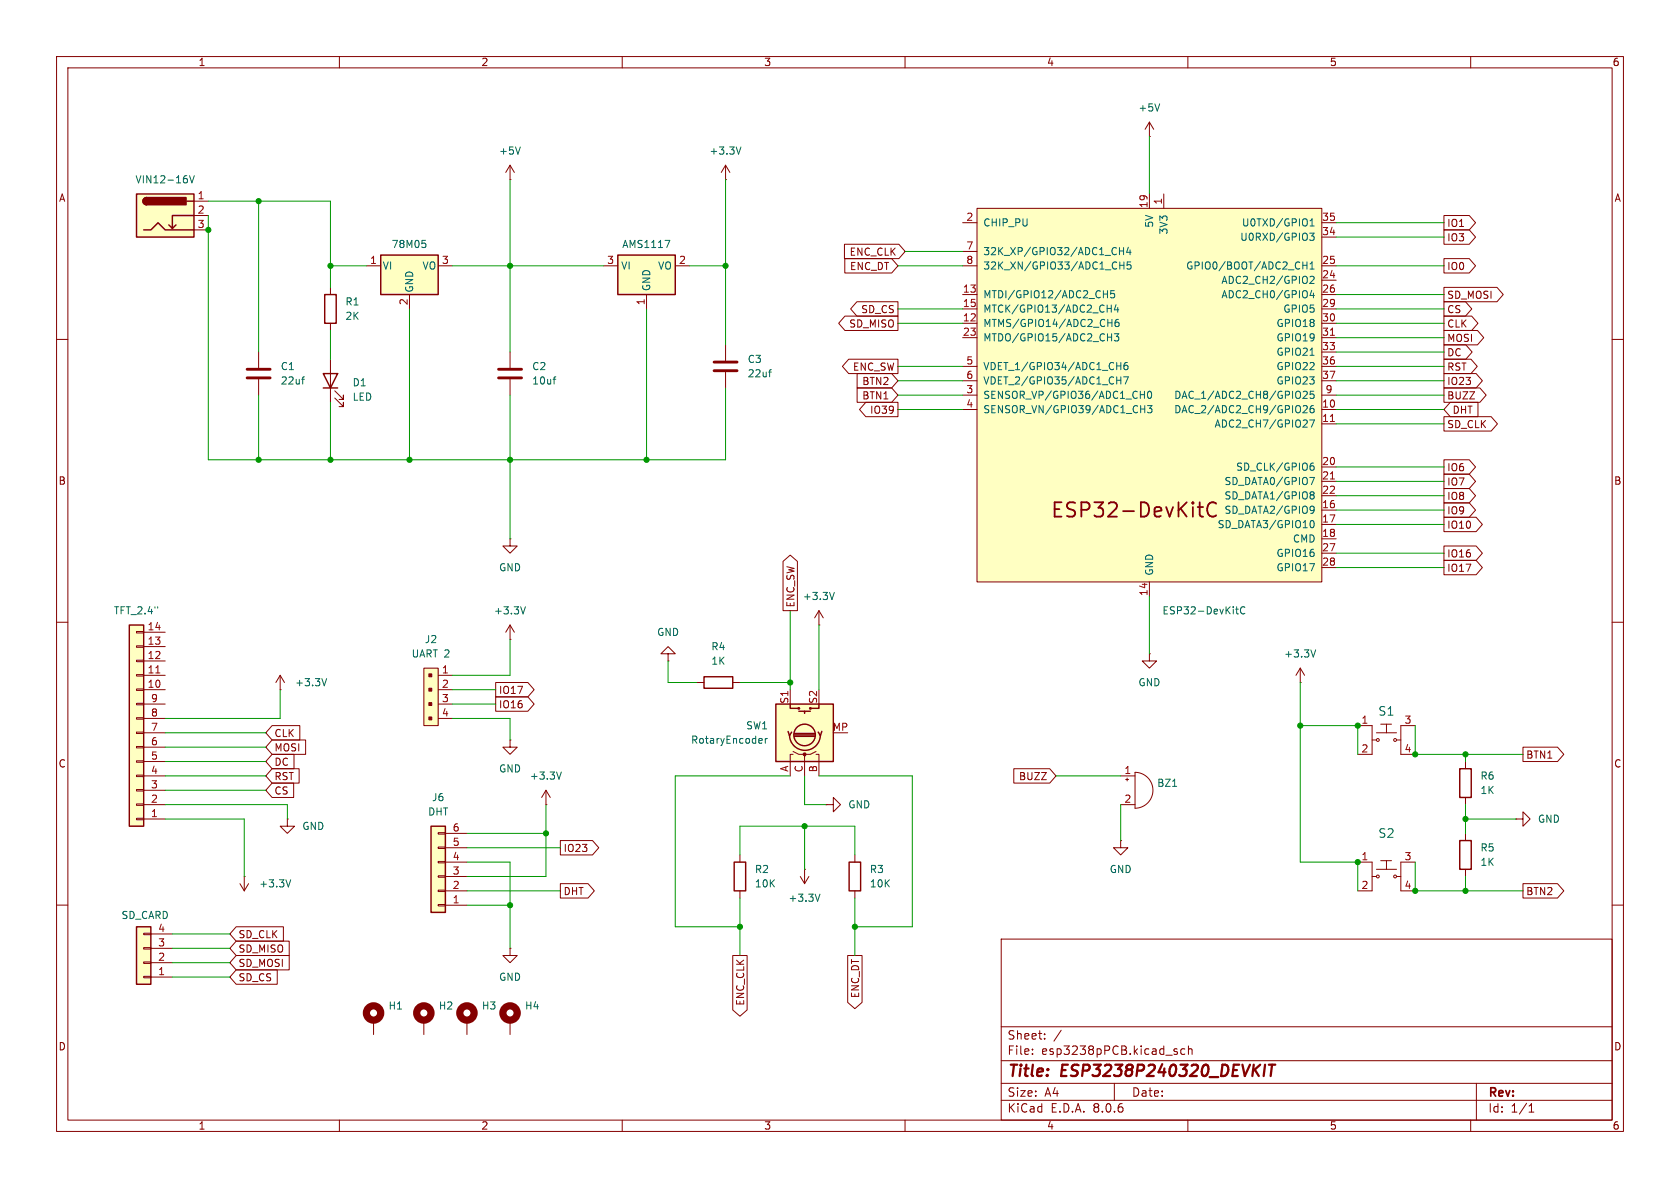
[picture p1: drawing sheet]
<svg xmlns="http://www.w3.org/2000/svg" width="297mm" height="210mm" viewBox="0 0 297 210" stroke-linecap="round" stroke-linejoin="round" font-family="sans-serif">
<g fill="none" stroke="#840000" stroke-width=".18">
<path d="M10 10h277v190h-277zM12 12h273v186h-273zM60 10v2M110 10v2M160 10v2M210 10v2M260 10v2M10 60h2M285 60h2M10 110h2M118.1 115.6h1.3l-1.3-1.3-1.3 1.3h1.3v1.2M118.1 116.8h.1"/>
<path d="M285 110h2M123.2 120.7h1.3M129.5 120.7h1.3M10 160h2M285 160h2M177 166h108v32h-108zM60 198v2M110 198v2M160 198v2M177 194.5h108M177 191.5h108M177 187.5h108"/>
<path d="M177 181.5h108M182.5 186.3v.1M182.5 185.5v.1M184.7 183.6v.1M184.7 182.8v.1M187.6 182.1l-1.3 2M197 191.5v3M208 185.9l.2 .2-.2 .3M208 185.4l.1 .1M209.5 185.5l-.5-.1-.3 .3v.4l.2 .2h.6M210 198v2M210.1 185.5l.2-.1 .4 .1v.9"/>
<path d="M210.1 184.9v1.5M260 198v2M261 191.5v6.5M270.3 196.6h.9M270.3 195.5l.4-.4v1.5"/>
</g>
<path d="M224.3 188.2h1.2M224.9 188.2l-.3 2" fill="none" stroke="#840000" stroke-width=".4"/>
<path d="M124.5 119.6h5v2.1h-5z" fill="none" stroke="#840000" stroke-width=".25"/>
<path d="M22.9 110.5h2.5v35.6h-2.5z" fill="#ffffc2"/>
<g fill="none" stroke="#840000" stroke-width=".18">
<path d="M90.2 95.3v1.2h1.2l-1.2 1.3-1.3-1.3h1.3M90.2 95.3h.1M24.1 111.6h1.3v.3h-1.3zM24.1 114.2h1.3v.2h-1.3zM24.1 116.7h1.3v.3h-1.3zM24.1 119.3h1.3v.2h-1.3zM25.4 119.4h3.8M25.4 116.8h3.8M25.4 114.3h3.8M25.4 111.8h3.8M90.2 113h.1M90.2 110.5l-.8 1.3"/>
<path d="M90.2 110.5v2.5M90.2 110.5l.7 1.3M24.1 121.8h1.3v.2h-1.3zM24.1 124.3h1.3v.3h-1.3zM24.1 126.9h1.3v.2h-1.3zM24.1 129.4h1.3v.3h-1.3zM24.1 132h1.3v.2h-1.3zM24.1 134.5h1.3v.2h-1.3zM24.1 137h1.3v.3h-1.3zM24.1 139.6h1.3v.2h-1.3zM25.4 121.9h3.8M25.4 139.7h3.8"/>
<path d="M25.4 137.2h3.8M25.4 134.6h3.8M25.4 132.1h3.8M25.4 129.5h3.8M25.4 127h3.8M25.4 124.5h3.8M90.2 130.8v1.3h1.2l-1.2 1.3-1.3-1.3h1.3M90.2 130.8h.1M240 128.3h2.6v5.1h-2.6M242.6 130.8h.7M243.3 129.5h3.6M244.1 128h1.9"/>
<path d="M245.1 128v1.5M246.9 130.8h.7M250.2 128.3h-2.6v5.1h2.6M259.1 134.6v1.3M24.1 142.1h1.3v.3h-1.3zM24.1 144.7h1.3v.2h-1.3zM25.4 144.8h3.8M25.4 142.2h3.8M146 142.2h1.3v-1.2l1.3 1.2-1.3 1.3v-1.3M146 142.2h.1M151.1 151.1v1.3M151.1 157.5v1.3"/>
<path d="M259.1 141v1.2M259.1 147.3v1.3M259.1 153.7v1.2M268 144.8h1.2v-1.3l1.3 1.3-1.3 1.3v-1.3M268 144.8h.1"/>
<circle cx="243.6" cy="130.8" r=".25"/>
<circle cx="246.6" cy="130.8" r=".25"/>
</g>
<path d="M22.9 110.5h2.5v35.6h-2.5zM258.1 135.9h2v5.1h-2zM150.1 152.4h2v5.1h-2zM258.1 148.6h2v5.1h-2z" fill="none" stroke="#840000" stroke-width=".25"/>
<path d="M27.5 119h.8" fill="none" stroke="#a90000" stroke-width=".18"/>
<path d="M27.9 107.3v.2M92.9 107.3l-.4 1.2" fill="none" stroke="#006464" stroke-width=".18"/>
<path d="M137.2 124.5h10.1v10.1h-10.1z" fill="#ffffc2"/>
<g fill="none" stroke="#840000" stroke-width=".25">
<path d="M137.2 124.5h10.1v10.1h-10.1zM139.3 129.3l.3 .7 .4-.6M139.6 129.9a2.73 2.73 0 0 0 2.7 2.7 2.73 2.73 0 0 0 2.7-2.7M139.7 124.5v.7h1.5M140.5 130.2h3.5M140.5 129.9h3.5M140.5 129.7h3.5M141.2 125.7h2.1M142.2 125.7v.4M144.8 124.5v.7h-1.5M145.3 129.3l-.3 .7-.3-.6"/>
<circle cx="141.2" cy="125.2" r=".13"/>
<circle cx="142.2" cy="129.9" r="1.9"/>
<circle cx="143.3" cy="125.2" r=".13"/>
</g>
<circle cx="142.2" cy="133.3" r=".25" fill="#840000" stroke="#840000" stroke-width=".18"/>
<path d="M139.7 121.9v2.6M140.2 133.4h-.5v3.8M140.2 132.8l1 .6h1v.5M144.3 133.4h.5v3.8M144.3 132.8l-1 .6h-1.1v3.8" fill="none" stroke="#840000" stroke-width=".18"/>
<path d="M134.3 130.5l.4 .1 .1 .2-.7 .2M134.7 131.3l-.4 .1M135.3 130.5v.9M135.7 130.5l-.4 .3" fill="none" stroke="#006464" stroke-width=".18"/>
<path d="M74.9 118.1h2.6v10.2h-2.6z" fill="#ffffc2"/>
<path d="M90.2 62.2v2.8M90.2 67.1v2.8M74.9 118.1h2.6v10.2h-2.6zM77.5 119.4h2.5M77.5 121.9h2.5M77.5 124.5h2.5M77.5 127h2.5" fill="none" stroke="#840000" stroke-width=".18"/>
<g fill="#840000" stroke="#840000" stroke-width=".18">
<path d="M75.8 119.1h.5v.5h-.5z"/>
<path d="M75.8 121.7h.5v.5h-.5z"/>
<path d="M75.8 124.2h.5v.5h-.5z"/>
<path d="M75.8 126.7h.5v.6h-.5z"/>
</g>
<path d="M88.1 66.8h4.1M88.1 65.3h4.1" fill="none" stroke="#840000" stroke-width=".51"/>
<path d="M97.8 67h.5M98.3 66.6l-.3 .1" fill="none" stroke="#006464" stroke-width=".18"/>
<path d="M24.1 34.3h10.2v7.6h-10.2z" fill="#ffffc2"/>
<path d="M24.1 34.3h10.2v7.6h-10.2zM25.9 34.9a.64 .64 0 0 0-.6 .7 .64 .64 0 0 0 .6 .6M31.1 39.8l-.6 .6M33 35.6h1.3M34.3 38.1h-3.8v2.3l-.7-.6M25.4 40.6h1.3l1.2-1.2 1.3 1.2h5.1M57.4 52.1h2v5.1h-2zM57.1 66h2.6l-1.3 2.6zM57.1 68.6h2.6" fill="none" stroke="#840000" stroke-width=".25"/>
<g fill="#840000" stroke="#840000" stroke-width=".25">
<path d="M25.5 35.1l.4-.2v1.3a.63 .63 0 0 1-.6-.4 .63 .63 0 0 1 .2-.7z"/>
<path d="M25.9 34.9h7v1.3h-7z"/>
</g>
<g fill="none" stroke="#840000" stroke-width=".18">
<path d="M34.3 35.6h2.5M34.3 38.1h2.5M34.3 40.6h2.5M58.4 50.8v1.3M58.4 57.2v1.2M45.7 62.2v2.8M45.7 67.1v2.8M58.4 63.5v7.6M59.2 70.4l1.5 1.5v-.8v.8h-.8M59.2 69.1l1.5 1.5v-.7v.7h-.8M128.3 61v2.8M128.3 65.8v2.8"/>
<path d="M240 152.4h2.6v5.1h-2.6M242.6 154.9h.7M243.3 153.7h3.6M244.1 152.1h1.9M245.1 152.1v1.6M246.9 154.9h.7M250.2 152.4h-2.6v5.1h2.6"/>
<circle cx="243.6" cy="154.9" r=".25"/>
<circle cx="246.6" cy="154.9" r=".25"/>
</g>
<path d="M33.1 31.7v.5M33.5 31.1l.4 1.2 .5-1.2M53.3 67h.5M53.8 66.6l-.2 .1M135.9 65.8h.5M136.4 65.3l-.3 .1" fill="none" stroke="#006464" stroke-width=".18"/>
<path d="M43.7 66.8h4.1M43.7 65.3h4.1M126.2 65.5h4.1M126.2 64h4.1" fill="none" stroke="#840000" stroke-width=".51"/>
<path d="M67.3 45.1h10.2v7h-10.2z" fill="#ffffc2"/>
<path d="M67.3 45.1h10.2v7h-10.2z" fill="none" stroke="#840000" stroke-width=".25"/>
<path d="M64.8 47h2.5M72.4 52.1v2.5M77.5 47h2.5" fill="none" stroke="#840000" stroke-width=".18"/>
<path d="M74.6 42.5h.6M75.1 43l.2 .2v.3l-.2 .3" fill="none" stroke="#006464" stroke-width=".18"/>
<path d="M172.7 36.8h61v66.1h-61z" fill="#ffffc2"/>
<g fill="none" stroke="#840000" stroke-width=".18">
<path d="M170.2 39.4h2.5M172.7 36.8h61v66.1h-61zM203.2 24.1h.1M203.2 21.6v2.5M203.2 34.3v2.5M203.2 21.6l-.8 1.3M203.2 21.6l.8 1.3M205.7 34.3v2.5M233.7 39.4h2.5M170.2 57.2h2.5M170.2 52.1h2.5M170.2 54.6h2.5"/>
<path d="M170.2 59.7h2.5M170.2 47h2.5M170.2 44.5h2.5M233.7 57.2h2.5M233.7 52.1h2.5M233.7 54.6h2.5M233.7 59.7h2.5M233.7 49.5h2.5M233.7 47h2.5M233.7 41.9h2.5M170.2 72.4h2.5M170.2 69.9h2.5"/>
<path d="M170.2 64.8h2.5M170.2 67.3h2.5M233.7 72.4h2.5M233.7 74.9h2.5M233.7 69.9h2.5M233.7 62.2h2.5M233.7 64.8h2.5M233.7 67.3h2.5M233.7 90.2h2.5M233.7 92.7h2.5M233.7 95.3h2.5M233.7 82.6h2.5"/>
<path d="M233.7 85.1h2.5M233.7 87.6h2.5M233.7 97.8h2.5M49.5 119.4l-.7 1.3M49.5 119.4v2.5M49.5 119.4l.8 1.3M144.8 110.5h.1M144.8 108l-.8 1.2M144.8 108v2.5M144.8 108l.7 1.2M203.2 115.6v1.2h1.3l-1.3 1.3-1.3-1.3h1.3M203.2 115.6h.1"/>
<path d="M203.2 102.9v2.5M229.9 118.1l-.8 1.3M229.9 118.1v2.6M229.9 118.1l.7 1.3M233.7 100.3h2.5M49.5 121.9h.1M96.5 139.7l-.7 1.3M96.5 139.7v2.5M96.5 139.7l.8 1.3M198.1 137.2h2.6M199 137.8h.5M199.3 137.5v.5"/>
<path d="M200.7 136.5a3.2 3.2 0 0 1 3.1 3.2 3.2 3.2 0 0 1-3.1 3.2zM229.9 120.7h.1M42.4 156.2l.8 1.3M43.2 154.9h.1M43.2 154.9v2.6M43.9 156.2l-.7 1.3M96.5 142.2h.1M198.1 148.6v1.3h1.3l-1.3 1.2-1.3-1.2h1.3M198.1 148.6h.1M198.1 142.2h2.6M90.2 167.6v1.3h1.2l-1.2 1.3-1.3-1.3h1.3M90.2 167.6h.1"/>
<path d="M66 180.3v2.6M74.9 180.3v2.6M82.5 180.3v2.6M90.2 180.3v2.6"/>
</g>
<path d="M211.7 89.6h1M212.1 88.8v2.2l.1 .2 .5 .1M215 89a.95 .95 0 0 0-1.1-.1 .95 .95 0 0 0-.5 1 1.08 1.08 0 0 0 .3 1.1 1.08 1.08 0 0 0 1.2 .2l.1-.1" fill="none" stroke="#840000" stroke-width=".32"/>
<g fill="none" stroke="#006464" stroke-width=".18">
<path d="M205 18.4l-.4 1.2M231.6 39l.4-.3v1.2M231.6 39.9h.7M195.1 52h.7M195.7 54.5h.8M195.8 51.4v1.2M195.8 59.6h.7M195.8 57.1h.8M196.5 53.9v1.3M196.5 59v1.3M196.6 56.5v1.2M197 51.4h-.6l-.1 .6 .2-.1h.4l.2 .2-.1 .4-.2 .1-.5-.1"/>
<path d="M197 59h.8l-.4 .5 .3 .1v.5l-.2 .2-.5-.2M197.3 53.9l-.3 .9h.8M197.6 54.3v.9M197.7 56.5h-.3a.86 .86 0 0 0 0 1.2l.4-.1v-.4l-.2-.3-.4 .1-.1 .2M197.9 43.8v1.2M197.9 44.4h.7M198 46.9h.7M198 46.3v1.3M198.6 43.8v1.2M198.7 46.3v1.3M199.5 43.7l-.3 .9h.8M199.8 44.2v.8"/>
<path d="M199.9 46.3h-.6l-.1 .6 .2-.1h.4l.2 .2-.1 .4-.2 .2-.5-.2M230.3 46.9h.8M231.1 46.3v1.3M231.5 41.2h.8l-.4 .5 .4 .1v.6l-.2 .1-.5-.1M231.6 49l.5-.2 .2 .4-.8 .9h.8M231.6 47.6h.7M231.6 46.7l.4-.4v1.3M231.9 51.3l-.3 .9h.8M232.2 51.8v.8M197.4 64.7h.7M197.4 67.2h.7M198.1 64.1v1.2"/>
<path d="M198.1 66.6v1.3M198.6 66.6h.9l-.6 1.3M199.3 64.1h-.4a.86 .86 0 0 0 0 1.2l.5-.1v-.4l-.2-.2h-.4l-.1 .2M201.6 69.8h.7M201.7 72.3h.7M202.3 69.2v1.2M202.4 71.7v1.3M202.9 71.7h.8l-.5 .5 .4 .1v.5l-.2 .2-.5-.2M203 69.2h.2a.68 .68 0 0 1 .4 .6 .68 .68 0 0 1-.4 .6 .84 .84 0 0 1-.2-1.2zM230.4 71.8l.5-.1 .2 .4-.8 .9h.8M230.4 69.3l.5-.1 .2 .3-.8 .9h.8M231.5 74.2h.9l-.6 1.3"/>
<path d="M231.6 62.8h.7M232.2 71.7l-.4 .1a.86 .86 0 0 0 0 1.2l.5-.2v-.4l-.2-.2h-.4l-.1 .2M232.3 69.2h-.6l-.1 .6 .2-.2 .4 .1 .1 .2v.4l-.2 .1-.5-.1M231.5 84.4h.9l-.6 1.3M231.7 82.4l.4-.1 .2 .3-.1 .5h-.5M231.7 92.1l.2-.1a.68 .68 0 0 1 .4 .7 .68 .68 0 0 1-.4 .6l-.2-.1M231.8 86.9h.3l.2 .3-.2 .3M231.8 89.5l.5 .1a.84 .84 0 0 1-.3 1.1M231.8 87.5h.3M232.1 87.5l.2 .2v.3l-.1 .1-.4 .1M232.2 81.9h-.4l-.1 .3M232.3 90l-.1 .2-.4 .1"/>
<path d="M57.7 120l-.4 1.2M147.5 104.7l-.4 1.3M218.4 107.7h.5M218.6 107.3v1l.3 .2M220.1 107.4a.6 .6 0 0 0-.9 .4 .6 .6 0 0 0 .6 .7l.3-.1M232.6 114.9l-.4 1.2M99.2 136.5l-.4 1.2M207.3 139h.7M51.4 155.5l-.4 1.3"/>
</g>
<path d="M235.2 59.3h.7M235.2 74.5h.7M235.2 84.7h.7" fill="none" stroke="#a90000" stroke-width=".18"/>
<g fill="none" stroke="#840000" stroke-width="1.3">
<circle cx="66" cy="179.1" r="1.27"/>
<circle cx="74.9" cy="179.1" r="1.27"/>
<circle cx="82.5" cy="179.1" r="1.27"/>
<circle cx="90.2" cy="179.1" r="1.27"/>
</g>
<path d="M24.1 163.8h2.6v10.2h-2.6z" fill="#ffffc2"/>
<g fill="none" stroke="#840000" stroke-width=".18">
<path d="M50.8 144.8v1.3h1.3l-1.3 1.2-1.3-1.2h1.3M50.8 144.8h.1M141.5 154.9l.7 1.3M142.2 153.7h.1M142.2 153.7v2.5M143 154.9l-.8 1.3M25.4 165h1.3v.2h-1.3zM25.4 167.5h1.3v.3h-1.3zM25.4 170.1h1.3v.2h-1.3zM25.4 172.6h1.3v.2h-1.3zM26.7 172.7h3.8M26.7 170.2h3.8"/>
<path d="M26.7 167.6h3.8M26.7 165.1h3.8"/>
</g>
<path d="M24.1 163.8h2.6v10.2h-2.6z" fill="none" stroke="#840000" stroke-width=".25"/>
<path d="M145 158.1l-.5 1.2" fill="none" stroke="#006464" stroke-width=".18"/>
<path d="M109.2 45.1h10.2v7h-10.2z" fill="#ffffc2"/>
<path d="M109.2 45.1h10.2v7h-10.2z" fill="none" stroke="#840000" stroke-width=".25"/>
<path d="M106.7 47h2.5M114.3 52.1v2.5M119.4 47h2.5" fill="none" stroke="#840000" stroke-width=".18"/>
<path d="M117.6 42.5h.8l-.5 1.3" fill="none" stroke="#006464" stroke-width=".18"/>
<path d="M76.2 146.1h2.5v15.2h-2.5z" fill="#ffffc2"/>
<g fill="none" stroke="#840000" stroke-width=".18">
<path d="M90.2 31.8h.1M90.2 29.2l-.8 1.3M90.2 29.2v2.6M90.2 29.2l.7 1.3M128.3 31.8h.1M128.3 29.2l-.8 1.3M128.3 29.2v2.6M128.3 29.2l.7 1.3M255.3 38.1h4.4l1.2 1.3-1.2 1.2h-4.4zM149.3 43.2h9.6l1.1 1.3-1.1 1.2h-9.6zM149.3 45.7h8.3l1.1 1.3-1.1 1.3h-8.3zM149.4 55.9h9.3v2.5h-9.3l-1.1-1.2z"/>
<path d="M151.5 53.3h7.2v2.6h-7.2l-1.1-1.3zM255.3 45.7h4.4l1.2 1.3-1.2 1.3h-4.4zM255.3 40.6h4.4l1.2 1.3-1.2 1.3h-4.4zM255.3 53.3h3.8l1.1 1.3-1.1 1.3h-3.8zM255.3 50.8h9.3l1.2 1.3-1.2 1.2h-9.3zM255.3 55.9h4.9l1.1 1.3-1.1 1.2h-4.9zM255.3 58.4h5.9l1.1 1.3-1.1 1.3h-5.9zM150 63.5h8.7v2.5h-8.7l-1.1-1.2zM151.5 66h6.1l1.1 1.3-1.1 1.3h-6.1zM151.5 68.6h6.1l1.1 1.3-1.1 1.2h-6.1zM153.1 71.1h5.6v2.6h-5.6l-1.1-1.3zM255.3 61h3.8l1.2 1.2-1.2 1.3h-3.8z"/>
<path d="M255.3 66h5.7l1.1 1.3-1.1 1.3h-5.7zM255.3 68.6h6.3l1.1 1.3-1.1 1.2h-6.3zM255.3 73.7h8.3l1.1 1.2-1.1 1.3h-8.3zM255.3 63.5h4.8l1.1 1.3-1.1 1.2h-4.8zM256.4 71.1h4.9v2.6h-4.9l-1.1-1.3zM138.4 99.2l1.3-1.1 1.3 1.1v8.8h-2.6zM255.3 91.4h5.7l1.1 1.3-1.1 1.3h-5.7zM255.3 86.4h4.4l1.2 1.2-1.2 1.3h-4.4zM255.3 96.5h5.7l1.1 1.3-1.1 1.3h-5.7zM255.3 99.1h5.7l1.1 1.2-1.1 1.3h-5.7zM255.3 81.3h4.4l1.2 1.3-1.2 1.2h-4.4zM255.3 83.8h4.4l1.2 1.3-1.2 1.3h-4.4z"/>
<path d="M255.3 88.9h4.4l1.2 1.3-1.2 1.2h-4.4zM48.1 138.4h3.8v2.6h-3.8l-1.1-1.3zM48.1 128.3h4.9v2.5h-4.9l-1.1-1.3zM48.1 130.8h5.9v2.6h-5.9l-1.1-1.3zM48.1 133.3h3.9v2.6h-3.9l-1.1-1.3zM48.1 135.9h4.8v2.5h-4.8l-1.1-1.2zM87.6 123.2h5.7l1.1 1.3-1.1 1.2h-5.7zM87.6 120.6h5.7l1.1 1.3-1.1 1.3h-5.7zM179.2 135.9h6.4l1.1 1.3-1.1 1.2h-6.4zM269.2 132.1h6.2l1.1 1.3-1.1 1.2h-6.2zM77.5 147.2h1.2v.2h-1.2zM77.5 149.7h1.2v.3h-1.2z"/>
<path d="M77.5 152.3h1.2v.2h-1.2zM77.5 154.8h1.2v.3h-1.2zM77.5 157.4h1.2v.2h-1.2zM77.5 159.9h1.2v.2h-1.2zM78.7 157.5h3.8M78.7 154.9h3.8M78.7 152.4h3.8M78.7 149.9h3.8M78.7 147.3h3.8M99.1 148.6h5.6l1.2 1.3-1.2 1.2h-5.6zM99.1 156.2h4.9l1.1 1.3-1.1 1.3h-4.9zM130.8 151.1v1.3"/>
<path d="M130.8 157.5v1.3M269.2 156.2h6.2l1.1 1.3-1.1 1.3h-6.2zM41.8 168.9h9.3v2.6h-9.3l-1.2-1.3zM41.8 166.4h9.3v2.5h-9.3l-1.2-1.3zM41.8 171.4h7.2v2.6h-7.2l-1.2-1.3zM41.8 163.8h8.3v2.6h-8.3l-1.2-1.3zM78.7 160h3.8M129.5 168.9h2.6v9.6l-1.3 1.1-1.3-1.1zM149.9 168.9h2.5v8.3l-1.3 1.1-1.2-1.1z"/>
</g>
<path d="M76.2 146.1h2.5v15.2h-2.5zM129.8 152.4h2v5.1h-2z" fill="none" stroke="#840000" stroke-width=".25"/>
<path d="M92 26l-.4 1.2M131 26l-.4 1.2" fill="none" stroke="#006464" stroke-width=".18"/>
<g fill="none" stroke="#009600" stroke-width=".18">
<path d="M36.8 38.1v43.2h91.5v-12.7M36.8 35.6h21.6v15.2M45.7 35.6v26.6M90.2 31.8v30.4M128.3 31.8v29.2M203.2 24.1v10.2M236.2 39.4h19.1M58.4 47h6.4M58.4 58.4v5.1M72.4 54.6v26.7M80 47h26.7M114.3 54.6v26.7"/>
<path d="M121.9 47h6.4M158.7 47h11.5M158.7 57.2h11.5M158.7 54.6h11.5M160 44.5h10.2M236.2 47h19.1M236.2 59.7h19.1M236.2 41.9h19.1M236.2 57.2h19.1M236.2 52.1h19.1M236.2 54.6h19.1M45.7 69.9v11.4"/>
<path d="M58.4 71.1v10.2M90.2 69.9v25.4M158.7 72.4h11.5M158.7 67.3h11.5M158.7 69.9h11.5M158.7 64.8h11.5M236.2 72.4h19.1M236.2 67.3h19.1M236.2 62.2h19.1M236.2 69.9h19.1M236.2 64.8h19.1M236.2 74.9h19.1"/>
<path d="M236.2 85.1h19.1M236.2 82.6h19.1M236.2 87.6h19.1M236.2 90.2h19.1M236.2 97.8h19.1M236.2 92.7h19.1M90.2 113v6.4h-10.2M118.1 116.8v3.9h5.1M139.7 108v13.9M144.8 110.5v11.4M203.2 105.4v10.2M236.2 100.3h19.1"/>
<path d="M29.2 137.2h17.8M29.2 139.7h17.8M29.2 134.6h17.8M29.2 132.1h17.8M29.2 129.5h17.8M49.5 121.9v5.1h-20.3M80 127h10.2v3.8M80 121.9h7.6M80 124.5h7.6M130.8 120.7h8.9M139.7 137.2h-20.3v26.6h11.4M142.2 137.2v5h3.8"/>
<path d="M144.8 137.2h16.5v26.6h-10.2M186.7 137.2h11.4M229.9 128.3h10.1v5.1M229.9 120.7v31.7h10.1v5.1M250.2 128.3v5.1h19M259.1 133.4v1.2M29.2 142.2h21.6v2.6M29.2 144.8h14v10.1M82.5 152.4h7.7v15.2M82.5 157.5h16.6M82.5 149.9h16.6M82.5 147.3h14"/>
<path d="M96.5 142.2v12.7h-14M130.8 151.1v-5h20.3v5M130.8 158.8v10.1M142.2 146.1v7.6M151.1 158.8v10.1M198.1 142.2v6.4M250.2 152.4v5.1h19M259.1 144.8h8.9M259.1 142.2v5.1M259.1 154.9v2.6M30.5 165.1h10.1M30.5 172.7h10.1"/>
<path d="M30.5 167.6h10.1M30.5 170.2h10.1M82.5 160h7.7"/>
</g>
<g fill="#009600" stroke="#009600" stroke-width=".18">
<circle cx="259.1" cy="157.5" r=".46"/>
<circle cx="259.1" cy="144.8" r=".46"/>
<circle cx="250.2" cy="133.4" r=".46"/>
<circle cx="229.9" cy="128.3" r=".46"/>
<circle cx="240" cy="152.4" r=".46"/>
<circle cx="250.2" cy="157.5" r=".46"/>
<circle cx="259.1" cy="133.4" r=".46"/>
<circle cx="96.5" cy="147.3" r=".46"/>
<circle cx="90.2" cy="160" r=".46"/>
<circle cx="128.3" cy="47" r=".46"/>
<circle cx="139.7" cy="120.7" r=".46"/>
<circle cx="114.3" cy="81.3" r=".46"/>
<circle cx="151.1" cy="163.8" r=".46"/>
<circle cx="130.8" cy="163.8" r=".46"/>
<circle cx="142.2" cy="146.1" r=".46"/>
<circle cx="90.2" cy="81.3" r=".46"/>
<circle cx="90.2" cy="47" r=".46"/>
<circle cx="45.7" cy="35.6" r=".46"/>
<circle cx="58.4" cy="47" r=".46"/>
<circle cx="72.4" cy="81.3" r=".46"/>
<circle cx="36.8" cy="40.6" r=".46"/>
<circle cx="45.7" cy="81.3" r=".46"/>
<circle cx="58.4" cy="81.3" r=".46"/>
<circle cx="240" cy="128.3" r=".46"/>
</g>
<text font-size="3.5" fill="#840000" x="185.6" y="91.9">ESP32-DevKitC</text>
<g font-size="2.8" fill="#840000">
<text x="178" y="190.9">Title:</text>
<text x="187.7" y="190.9">ESP3238P240320_DEVKIT</text>
</g>
<g font-size="2.1" fill="#006464">
<text x="243.6" y="126.7">S1</text>
<text x="243.6" y="148.3">S2</text>
</g>
<g font-size="2.1" fill="#840000">
<text x="178" y="184">Sheet:</text>
<text x="178" y="186.7">File:</text>
<text x="184.1" y="186.7">esp3238pPCB.kicad_sch</text>
<text x="178" y="196.9">KiCad</text>
<text x="178" y="194.1">Size:</text>
<text x="184.7" y="194.1">A4</text>
<text x="185.7" y="196.9">E.D.A.</text>
<text x="193.3" y="196.9">8.0.6</text>
<text x="200" y="194.1">Date:</text>
<text x="263" y="194.3">Rev:</text>
<text x="263" y="196.9">Id:</text>
<text x="267.1" y="196.9">1/1</text>
</g>
<g font-size="1.8" fill="#840000">
<text x="35" y="11.9">1</text>
<text x="85" y="11.9">2</text>
<text x="135" y="11.9">3</text>
<text x="185" y="11.9">4</text>
<text x="235" y="11.9">5</text>
<text x="285" y="11.9">6</text>
<text x="10.3" y="35.9">A</text>
<text x="285.3" y="35.9">A</text>
<text x="255.7" y="40.3">IO1</text>
<text x="150.1" y="45.4">ENC_CLK</text>
<text x="150.2" y="47.9">ENC_DT</text>
<text x="255.7" y="47.9">IO0</text>
<text x="255.7" y="42.9">IO3</text>
<text x="255.7" y="53">SD_MOSI</text>
<text x="150" y="58.1">SD_MISO</text>
<text x="152.1" y="55.6">SD_CS</text>
<text x="255.7" y="55.6">CS</text>
<text x="255.7" y="58.1">CLK</text>
<text x="150.7" y="65.7">ENC_SW</text>
<text x="255.7" y="63.2">DC</text>
<text x="255.7" y="65.7">RST</text>
<text x="255.7" y="60.6">MOSI</text>
<text x="152.3" y="68.3">BTN2</text>
<text x="152.3" y="70.8">BTN1</text>
<text x="255.7" y="68.3">IO23</text>
<text x="255.7" y="70.8">BUZZ</text>
<text x="153.7" y="73.3">IO39</text>
<text x="255.7" y="75.9">SD_CLK</text>
<text x="256.7" y="73.3">DHT</text>
<text x="255.7" y="83.5">IO6</text>
<text x="10.3" y="85.9">B</text>
<text x="255.7" y="88.6">IO8</text>
<text x="255.7" y="86">IO7</text>
<text x="285.3" y="85.9">B</text>
<text x="255.7" y="93.7">IO10</text>
<text x="255.7" y="91.1">IO9</text>
<text x="255.7" y="98.7">IO16</text>
<text x="255.7" y="101.3">IO17</text>
<text x="140.7" y="107.5" transform="rotate(-90 140.7 107.5)">ENC_SW</text>
<text x="88.1" y="125.4">IO16</text>
<text x="88.1" y="122.9">IO17</text>
<text x="48.4" y="130.5">CLK</text>
<text x="10.3" y="135.9">C</text>
<text x="48.4" y="133">MOSI</text>
<text x="48.4" y="135.6">DC</text>
<text x="269.7" y="134.3">BTN1</text>
<text x="285.3" y="135.9">C</text>
<text x="48.4" y="140.7">CS</text>
<text x="48.4" y="138.1">RST</text>
<text x="180" y="138.1">BUZZ</text>
<text x="99.5" y="150.8">IO23</text>
<text x="99.5" y="158.4">DHT</text>
<text x="269.7" y="158.4">BTN2</text>
<text x="42.1" y="166.1">SD_CLK</text>
<text x="42.1" y="171.1">SD_MOSI</text>
<text x="42.1" y="168.6">SD_MISO</text>
<text x="42.1" y="173.7">SD_CS</text>
<text x="131.8" y="177.9" transform="rotate(-90 131.8 177.9)">ENC_CLK</text>
<text x="152.1" y="176.5" transform="rotate(-90 152.1 176.5)">ENC_DT</text>
<text x="10.3" y="185.9">D</text>
<text x="285.3" y="185.9">D</text>
<text x="35" y="199.9">1</text>
<text x="85" y="199.9">2</text>
<text x="135" y="199.9">3</text>
<text x="185" y="199.9">4</text>
<text x="235" y="199.9">5</text>
<text x="285" y="199.9">6</text>
</g>
<g font-size="1.8" fill="#006464">
<text x="201.2" y="19.9">+5V</text>
<text x="88.1" y="27.5">+5V</text>
<text x="125.3" y="27.5">+3.3V</text>
<text x="23.8" y="32.6">VIN12-16V</text>
<text x="173.7" y="40.2">CHIP_PU</text>
<text x="204.1" y="40.3" transform="rotate(-90 204.1 40.3)">5V</text>
<text x="206.6" y="41.6" transform="rotate(-90 206.6 41.6)">3V3</text>
<text x="219.5" y="40.2">U0TXD/GPIO1</text>
<text x="67.6" y="47.9">VI</text>
<text x="69.1" y="44">78M05</text>
<text x="74.6" y="47.9">VO</text>
<text x="109.7" y="47.9">VI</text>
<text x="109.9" y="44">AMS1117</text>
<text x="116.2" y="47.9">VO</text>
<text x="173.7" y="45.3">32K_XP/GPIO32/ADC1_CH4</text>
<text x="173.7" y="47.9">32K_XN/GPIO33/ADC1_CH5</text>
<text x="209.6" y="47.9">GPIO0/BOOT/ADC2_CH1</text>
<text x="219.2" y="42.8">U0RXD/GPIO3</text>
<text x="73.3" y="51.8" transform="rotate(-90 73.3 51.8)">GND</text>
<text x="115.2" y="51.6" transform="rotate(-90 115.2 51.6)">GND</text>
<text x="173.7" y="52.9">MTDI/GPIO12/ADC2_CH5</text>
<text x="215.8" y="50.4">ADC2_CH2/GPIO2</text>
<text x="215.8" y="52.9">ADC2_CH0/GPIO4</text>
<text x="61" y="54.2">R1</text>
<text x="61" y="56.7">2K</text>
<text x="173.7" y="58">MTMS/GPIO14/ADC2_CH6</text>
<text x="173.7" y="55.5">MTCK/GPIO13/ADC2_CH4</text>
<text x="225.6" y="58">GPIO18</text>
<text x="226.8" y="55.5">GPIO5</text>
<text x="49.5" y="65.6">C1</text>
<text x="94" y="65.6">C2</text>
<text x="132.1" y="64.4">C3</text>
<text x="173.7" y="60.6">MTDO/GPIO15/ADC2_CH3</text>
<text x="173.7" y="65.6">VDET_1/GPIO34/ADC1_CH6</text>
<text x="225.6" y="60.6">GPIO19</text>
<text x="225.6" y="63.1">GPIO21</text>
<text x="225.6" y="65.6">GPIO22</text>
<text x="49.5" y="68.2">22uf</text>
<text x="62.2" y="68.5">D1</text>
<text x="62.2" y="71">LED</text>
<text x="94" y="68.2">10uf</text>
<text x="132.1" y="66.9">22uf</text>
<text x="173.7" y="70.7">SENSOR_VP/GPIO36/ADC1_CH0</text>
<text x="173.7" y="68.2">VDET_2/GPIO35/ADC1_CH7</text>
<text x="207.5" y="70.7">DAC_1/ADC2_CH8/GPIO25</text>
<text x="225.6" y="68.2">GPIO23</text>
<text x="173.7" y="73.3">SENSOR_VN/GPIO39/ADC1_CH3</text>
<text x="207.5" y="73.3">DAC_2/ADC2_CH9/GPIO26</text>
<text x="214.6" y="75.8">ADC2_CH7/GPIO27</text>
<text x="218.4" y="83.4">SD_CLK/GPIO6</text>
<text x="216.4" y="86">SD_DATA0/GPIO7</text>
<text x="216.4" y="88.5">SD_DATA1/GPIO8</text>
<text x="215.2" y="93.6">SD_DATA3/GPIO10</text>
<text x="216.4" y="91">SD_DATA2/GPIO9</text>
<text x="88.1" y="101.2">GND</text>
<text x="204.1" y="101.9" transform="rotate(-90 204.1 101.9)">GND</text>
<text x="225.6" y="98.7">GPIO16</text>
<text x="225.6" y="101.2">GPIO17</text>
<text x="228.5" y="96.1">CMD</text>
<text x="141.8" y="106.3">+3.3V</text>
<text x="20" y="108.8">TFT_2.4&quot;</text>
<text x="75" y="113.9">J2</text>
<text x="87.2" y="108.8">+3.3V</text>
<text x="116.1" y="112.6">GND</text>
<text x="205.4" y="108.8">ESP32-DevKitC</text>
<text x="72.7" y="116.4">UART 2</text>
<text x="125.7" y="115.2">R4</text>
<text x="125.7" y="117.7">1K</text>
<text x="226.9" y="116.4">+3.3V</text>
<text x="52.1" y="121.5">+3.3V</text>
<text x="201.2" y="121.5">GND</text>
<text x="122.1" y="131.7">RotaryEncoder</text>
<text x="131.8" y="129.1">SW1</text>
<text x="88.1" y="136.8">GND</text>
<text x="76.3" y="141.8">J6</text>
<text x="93.6" y="138">+3.3V</text>
<text x="149.9" y="143.1">GND</text>
<text x="204.5" y="139.3">BZ1</text>
<text x="261.6" y="138">R6</text>
<text x="261.6" y="140.6">1K</text>
<text x="53.3" y="146.9">GND</text>
<text x="75.6" y="144.4">DHT</text>
<text x="271.8" y="145.6">GND</text>
<text x="133.4" y="154.5">R2</text>
<text x="153.7" y="154.5">R3</text>
<text x="196.1" y="154.5">GND</text>
<text x="261.6" y="150.7">R5</text>
<text x="261.6" y="153.3">1K</text>
<text x="45.7" y="157.1">+3.3V</text>
<text x="133.4" y="157.1">10K</text>
<text x="139.3" y="159.6">+3.3V</text>
<text x="153.7" y="157.1">10K</text>
<text x="21.4" y="162.7">SD_CARD</text>
<text x="88.1" y="173.6">GND</text>
<text x="68.6" y="178.7">H1</text>
<text x="77.5" y="178.7">H2</text>
<text x="85.1" y="178.7">H3</text>
<text x="92.7" y="178.7">H4</text>
</g>
<g font-size="1.8" fill="#a90000">
<text x="34.9" y="35.3">1</text>
<text x="34.9" y="37.8">2</text>
<text x="34.9" y="40.4">3</text>
<text x="170.7" y="39.1">2</text>
<text x="202.9" y="36.9" transform="rotate(-90 202.9 36.9)">19</text>
<text x="205.5" y="36.3" transform="rotate(-90 205.5 36.3)">1</text>
<text x="233.6" y="41.7">34</text>
<text x="233.6" y="39.1">35</text>
<text x="65.3" y="46.7">1</text>
<text x="78" y="46.7">3</text>
<text x="107.2" y="46.7">3</text>
<text x="119.9" y="46.7">2</text>
<text x="170.7" y="44.2">7</text>
<text x="170.7" y="46.7">8</text>
<text x="233.6" y="46.7">25</text>
<text x="170.1" y="51.8">13</text>
<text x="233.6" y="49.3">24</text>
<text x="233.6" y="51.8">26</text>
<text x="72.1" y="54" transform="rotate(-90 72.1 54)">2</text>
<text x="114" y="54" transform="rotate(-90 114 54)">1</text>
<text x="170.1" y="56.9">12</text>
<text x="170.1" y="54.4">15</text>
<text x="170.1" y="59.4">23</text>
<text x="233.6" y="54.4">29</text>
<text x="233.6" y="56.9">30</text>
<text x="233.6" y="59.4">31</text>
<text x="170.7" y="64.5">5</text>
<text x="233.6" y="62">33</text>
<text x="233.6" y="64.5">36</text>
<text x="170.7" y="69.6">3</text>
<text x="170.7" y="67.1">6</text>
<text x="233.6" y="67.1">37</text>
<text x="234.2" y="69.6">9</text>
<text x="170.7" y="72.1">4</text>
<text x="233.6" y="72.1">10</text>
<text x="233.6" y="74.7">11</text>
<text x="233.6" y="82.3">20</text>
<text x="233.6" y="89.9">16</text>
<text x="233.6" y="84.8">21</text>
<text x="233.6" y="87.4">22</text>
<text x="233.6" y="92.5">17</text>
<text x="233.6" y="95">18</text>
<text x="233.6" y="97.5">27</text>
<text x="233.6" y="100.1">28</text>
<text x="202.9" y="105.5" transform="rotate(-90 202.9 105.5)">14</text>
<text x="26" y="111.5">14</text>
<text x="26" y="119.1">11</text>
<text x="26" y="116.6">12</text>
<text x="26" y="114">13</text>
<text x="78" y="119.1">1</text>
<text x="26" y="121.7">10</text>
<text x="26.6" y="124.2">9</text>
<text x="78" y="121.7">2</text>
<text x="78" y="124.2">3</text>
<text x="139.4" y="124.5" transform="rotate(-90 139.4 124.5)">S1</text>
<text x="144.5" y="124.5" transform="rotate(-90 144.5 124.5)">S2</text>
<text x="26.6" y="131.8">6</text>
<text x="26.6" y="129.3">7</text>
<text x="26.6" y="126.7">8</text>
<text x="78" y="126.7">4</text>
<text x="147.1" y="129.3">MP</text>
<text x="240.6" y="128">1</text>
<text x="248.2" y="128">3</text>
<text x="26.6" y="136.9">4</text>
<text x="26.6" y="134.4">5</text>
<text x="139.4" y="136.5" transform="rotate(-90 139.4 136.5)">A</text>
<text x="142" y="136.6" transform="rotate(-90 142 136.6)">C</text>
<text x="144.5" y="136.6" transform="rotate(-90 144.5 136.6)">B</text>
<text x="198.7" y="136.9">1</text>
<text x="240.6" y="133.1">2</text>
<text x="248.2" y="133.1">4</text>
<text x="26.6" y="142">2</text>
<text x="26.6" y="139.4">3</text>
<text x="198.7" y="142">2</text>
<text x="26.6" y="144.5">1</text>
<text x="79.9" y="149.6">5</text>
<text x="79.9" y="147.1">6</text>
<text x="79.9" y="154.7">3</text>
<text x="79.9" y="152.1">4</text>
<text x="240.6" y="152.1">1</text>
<text x="248.2" y="152.1">3</text>
<text x="79.9" y="159.8">1</text>
<text x="79.9" y="157.2">2</text>
<text x="240.6" y="157.2">2</text>
<text x="248.2" y="157.2">4</text>
<text x="27.9" y="167.4">3</text>
<text x="27.9" y="164.8">4</text>
<text x="27.9" y="172.5">1</text>
<text x="27.9" y="169.9">2</text>
</g>
</svg>
